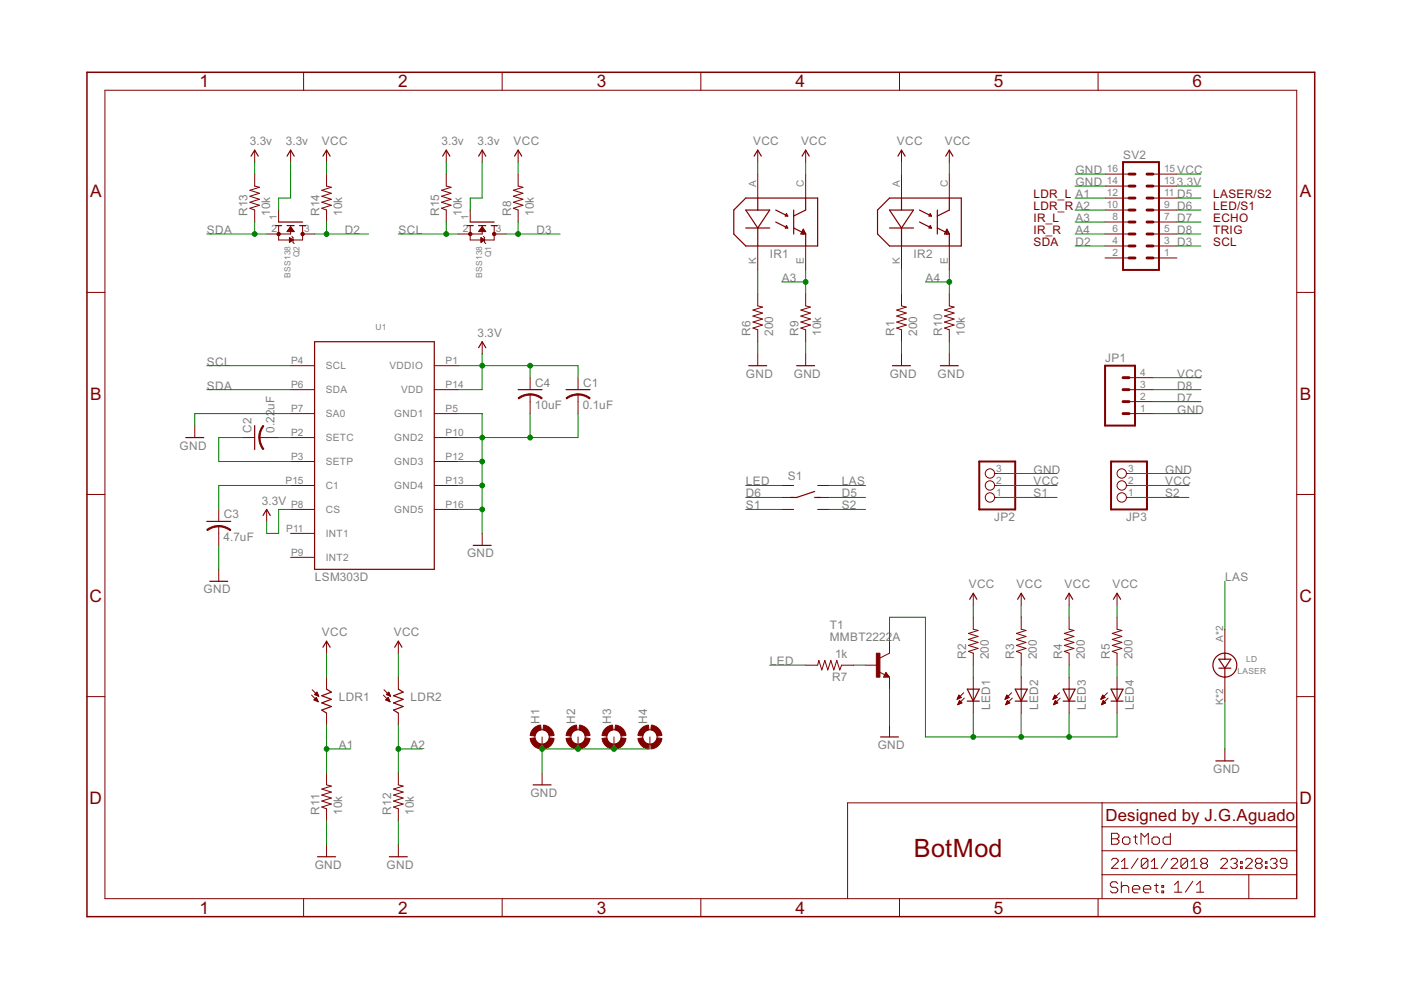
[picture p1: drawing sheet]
<svg xmlns="http://www.w3.org/2000/svg" width="297mm" height="210mm" viewBox="0 0 297 210" stroke-linecap="round" stroke-linejoin="round" font-family="sans-serif">
<g fill="none" stroke="#800000" stroke-width=".21">
<path d="M22.2 19.1h252.7v171.4h-252.7zM64.4 15.3v3.8M106.5 15.3v3.8M148.6 15.3v3.8M190.7 15.3v3.8M232.8 15.3v3.8M54 36.9v2.6l1 .2-2 .6 2 .7-2 .6 2 .6-2 .7 2 .6-2 .7 1 .3v2.6M54 31.8v2.6M61.6 31.8v2.6M69.2 31.8v2.6M69.2 36.9v2.6l1.1 .2-2.1 .6 2.1 .7-2.1 .6 2.1 .6-2.1 .7 2.1 .6-2.1 .7 1 .3v2.6M94.6 36.9v2.6l1 .2-2 .6 2 .7-2 .6 2 .6-2 .7 2 .6-2 .7 1 .3v2.6"/>
<path d="M94.6 31.8v2.6M102.2 31.8v2.6M109.9 36.9v2.6l1 .2-2.1 .6 2.1 .7-2.1 .6 2.1 .6-2.1 .7 2.1 .6-2.1 .7 1.1 .3v2.6M109.9 31.8v2.6M160.7 31.8v2.6M160.7 36.9v5.1M170.8 31.8v2.6M170.8 36.9v5.1M191.1 31.8v2.6M191.1 36.9v5.1M201.3 31.8v2.6M201.3 36.9v5.1"/>
<path d="M234.3 39.5h5.1M234.3 36.9h5.1M244.5 39.5h5M244.5 36.9h5M59.1 47.8v3.1h5.1v-3.1M59.1 44.5v2.6M60.9 49h1.4M61 48.9h1.2M61.1 48.8h1M61.2 48.7h.8M61.3 48.5h.6M61.4 51.3h.1"/>
<path d="M61.4 51.2h.3M61.4 51.1h.4M61.4 50.9h.6M61.4 50.8h.6M61.4 50.7h.4M61.4 50.6h.3M61.4 50.5h.1M61.4 48.4h.4M61.4 50.4l.7 .5-.7 .5zM61.4 48.3h.4M61.6 48.2h.1M61.6 47.8v1.8h-5.1"/>
<path d="M61.6 48.1l.8 1h-1.5zM61.9 50.1l.2 .3v1l.3 .2M64.2 49.6h2.5M99.7 44.5v2.6M99.7 47.8v3.1h5.1v-3.1M101.5 49h1.4M101.6 48.9h1.2M101.7 48.8h1.1M101.8 48.7h.9M101.9 48.5h.7M102 50.4l.7 .5-.7 .5zM102 51.3h.1"/>
<path d="M102 51.2h.3M102 51.1h.5M102 50.9h.7M102 50.8h.7M102 50.7h.5M102 50.6h.3M102 50.5h.1M102 48.4h.5M102.1 48.3h.3M102.2 48.2h.1M102.2 47.8v1.8h-5M102.2 48.1l.8 1h-1.5z"/>
<path d="M102.5 50.1l.2 .3v1l.3 .2M104.8 49.6h2.5M160.7 52.2v5M170.8 52.2v5M191.1 52.2v5M201.3 52.2v5M234.3 49.6h5.1M234.3 54.7h5.1M234.3 52.2h5.1M234.3 47.1h5.1M234.3 44.5h5.1M234.3 42h5.1"/>
<path d="M244.5 49.6h5M244.5 54.7h5M244.5 52.2h5M244.5 47.1h5M244.5 44.5h5M244.5 42h5M18.4 62h3.8M61.6 77.5h5.1M92.1 77.5h5.1M102.2 72.5v2.5M160.7 62.3v2.6l1 .2-2.1 .6 2.1 .7-2.1 .6 2.1 .6-2.1 .7 2.1 .6-2.1 .7 1.1 .3v2.6M160.7 75v2.5"/>
<path d="M170.8 62.3v2.6l1 .2-2 .6 2 .7-2 .6 2 .6-2 .7 2 .6-2 .7 1 .3v2.6M170.8 75v2.5M191.1 62.3v2.6l1.1 .2-2.1 .6 2.1 .7-2.1 .6 2.1 .6-2.1 .7 2.1 .6-2.1 .7 1 .3v2.6M191.1 75v2.5M201.3 62.3v2.6l1 .2-2 .6 2 .7-2 .6 2 .6-2 .7 2 .6-2 .7 1 .3v2.6M201.3 75v2.5M274.9 62h3.8M41.3 90.2v2.6M51.5 92.8h2.5M55 92.8h4.1M61.6 87.7h5.1M61.6 82.6h5.1"/>
<path d="M61.6 92.8h5.1M61.6 97.9h5.1M92.1 87.7h5.1M92.1 82.6h5.1M92.1 92.8h5.1M92.1 97.9h5.1M112.4 80.1v2.5M112.4 83.6v4.1M122.6 80.1v2.5M122.6 83.6v4.1M239.4 87.7h5.1M239.4 85.2h5.1"/>
<path d="M239.4 82.6h5.1M239.4 80.1h5.1M18.4 104.8h3.8M46.4 108v2.6M46.4 111.6v4M56.5 108v2.6M61.6 108h5.1M61.6 118.2h5.1M61.6 113.1h5.1M61.6 102.9h5.1M92.1 108h5.1M92.1 102.9h5.1"/>
<path d="M102.2 113.1v2.5M165.7 108h2.6M165.7 102.9h2.6M165.7 105.5h2.6M173.4 108h2.5M173.4 102.9h2.5M173.4 105.5h2.5M210.9 102.9h.5M210.9 105.5h.5M210.9 100.4h.5M238.8 102.9h.6M238.8 105.5h.6"/>
<path d="M238.8 100.4h.6M274.9 104.8h3.8M46.4 120.7v2.6M69.2 136v2.5M84.5 136v2.5M188.6 136v2.5l-2 1M206.4 125.8v2.5M206.4 130.9v2.5l1 .3-2.1 .6 2.1 .6-2.1 .7 2.1 .6-2.1 .6 2.1 .7-2.1 .6 1.1 .4v2.5M216.5 125.8v2.5M216.5 130.9v2.5l1 .3-2 .6 2 .6-2 .7 2 .6-2 .6 2 .7-2 .6 1 .4v2.5M226.7 125.8v2.5M226.7 130.9v2.5l1 .3-2 .6 2 .6-2 .7 2 .6-2 .6 2 .7-2 .6 1 .4v2.5"/>
<path d="M236.8 125.8v2.5M236.8 130.9v2.5l1 .3-2 .6 2 .6-2 .7 2 .6-2 .6 2 .7-2 .6 1 .4v2.5M259.7 133.4v5.1M18.4 147.7h3.8M66.1 147.4l1.4 1.4M66.2 146.2l1.4 1.4M66.6 148.4l.9 .4M66.6 148.4l.5-.5 .4 .9M66.6 148.4h.7M66.7 148.3h.5M66.7 147.3l.5-.6 .4 .9zM66.7 147.2h.7"/>
<path d="M66.8 148.2h.4M66.8 147.3h.6M66.9 148.5h.4M66.9 147.1h.4M66.9 148h.2M67 147h.3M67 147.9h.1M67.1 146.8h.1M67.1 147.4h.4M67.1 148.6h.3M67.4 147.6h.1M67.4 148.8h.1"/>
<path d="M69.2 143.6v2.5M69.2 151.2v2.5M81.3 147.4l1.4 1.4M81.4 146.2l1.4 1.4M81.8 148.4l.9 .4M81.8 148.4l.5-.5 .4 .9M81.8 148.4h.7M81.9 148.3h.6M81.9 147.3l.5-.6 .4 .9zM82 147.2h.6M82 148.2h.4M82.1 147.3h.6"/>
<path d="M82.1 148.5h.5M82.1 147.1h.5M82.1 148h.3M82.2 147h.3M82.3 147.9h.1M82.3 146.8h.2M82.4 147.4h.3M82.4 148.6h.2M82.6 147.6h.2M82.7 148.8h.1M84.5 143.6v2.5M84.5 151.2v2.5"/>
<path d="M114.9 156.3v2.5M122.6 156.3v2.5M130.2 156.3v2.5M137.8 156.3v2.5M170.8 141h2.6l.2-1 .6 2 .7-2 .6 2 .6-2 .7 2 .6-2 .7 2 .3-1h2.6M183.5 141h2.6M186.4 142.5l1.2 .6M187.8 142.6l.8 1h-1.3zM188.6 143.6v2.5M188.6 153.7v2.6M203 148.2h.2M203 148h.5"/>
<path d="M203.1 147.9h.7M203.1 149.4h.1M203.1 147.8h.6M203.1 149.2h.3M203.2 147.7h.4M203.2 149.1h.5M203.2 147.6h.3M203.2 149h.7M203.3 147.4h.1M203.3 148.9h.5M203.3 147.4l.5 .5-.9 .4zM203.3 148.8h.4"/>
<path d="M203.4 148.6h.2M203.4 148.5h.1M203.4 148.5l-.3 .9M203.4 148.5l.5 .5-.8 .4M204.3 146.9l-1.4 1.4M204.4 148l-1.3 1.4M206.4 143.6v7.6M213.1 148.2h.2M213.2 148h.4M213.2 147.9h.7M213.2 149.4h.1M213.3 147.8h.6"/>
<path d="M213.3 149.2h.3M213.3 147.7h.5M213.3 149.1h.6M213.4 147.6h.3M213.4 149h.7M213.4 147.4h.1M213.4 148.9h.6M213.5 147.4l-.4 .9M213.5 147.4l.5 .5-.9 .4M213.5 148.8h.3M213.6 148.6h.1M213.6 148.5h.1"/>
<path d="M213.6 148.5l-.4 .9M213.6 148.5l.5 .5-.9 .4M214.5 146.9l-1.4 1.4M214.6 148l-1.4 1.4M216.5 143.6v7.6M223.3 148.2h.2M223.4 148h.4M223.4 147.9h.7M223.4 149.4h.1M223.5 147.8h.5M223.5 149.2h.3M223.5 147.7h.4"/>
<path d="M223.5 149.1h.5M223.5 149h.7M223.6 147.6h.2M223.6 147.4h.1M223.6 148.9h.5M223.6 147.4l-.4 .9M223.6 147.4l.5 .5-.9 .4M223.6 148.8h.4M223.7 148.6h.2M223.8 148.5h.1M223.8 148.5l-.4 .9M223.8 148.5l.5 .5-.9 .4"/>
<path d="M224.6 146.9l-1.4 1.4M224.8 148l-1.4 1.4M226.7 143.6v7.6M233.4 148.2h.3M233.5 148h.4M233.6 147.9h.6M233.6 149.4h.1M233.6 147.8h.6M233.6 149.2h.3M233.7 147.7h.4M233.7 149.1h.5M233.7 149h.7"/>
<path d="M233.7 147.6h.3M233.8 147.4h.1M233.8 148.9h.5M233.8 147.4l.5 .5-.9 .4zM233.8 148.8h.4M233.9 148.6h.1M233.9 148.5h.1M233.9 148.5l-.4 .9M233.9 148.5l.5 .5-.9 .4M234.8 146.9l-1.4 1.4M234.9 148l-1.4 1.4M236.8 143.6v7.6"/>
<path d="M259.7 143.6v5.1M259.7 158.8v2.5M274.9 147.7h3.8M69.2 163.9v2.5l1.1 .3-2.1 .6 2.1 .6-2.1 .7 2.1 .6-2.1 .6 2.1 .7-2.1 .6 1 .4v2.5M69.2 179.1v2.6M84.5 163.9v2.5l1 .3-2.1 .6 2.1 .6-2.1 .7 2.1 .6-2.1 .6 2.1 .7-2.1 .6 1.1 .4v2.5M84.5 179.1v2.6M114.9 163.9v2.5M233.7 170.2v20.3M233.7 175.3h41.2M235.7 176.7h1.1l.4 .4v.4l-.4 .3 .4 .4v.4l-.4 .4h-1.1zM235.7 177.8h1.1"/>
<path d="M238 177.8l.4-.3h.8l.4 .3v.8l-.4 .4h-.8l-.4-.4zM240.3 177.5h.8M240.7 177.1v1.5l.4 .4M241.9 179v-2.3l.8 .8 .8-.8v2.3M244.2 177.8l.4-.3h.8l.4 .3v.8l-.4 .4h-.8l-.4-.4zM248.1 176.7v2.3h-1.1l-.4-.4v-.8l.4-.3h1.1M274.9 170.2h-95.2v20.3M64.4 190.5v3.9M106.5 190.5v3.9M148.6 190.5v3.9M190.7 190.5v3.9M232.8 190.5v3.9"/>
<path d="M233.7 185.5h41.2M233.7 180.4h41.2M235.6 182.4l.4-.4h.7l.4 .4v.3l-1.5 1.4h1.5M237 187.3l-.4-.3h-.8l-.4 .3v.4l.4 .4h.8l.4 .4v.4l-.4 .4h-.8l-.4-.4M237.7 187v2.3M237.7 188.1l.4-.4h.8l.4 .4v1.2M237.8 184.1h1.4M237.8 182.7l.7-.7v2.1M240.1 188.5h1.6v-.4l-.4-.4h-.8l-.4 .4v.8l.4 .4h.8M241.3 182l-1.4 2.1M242.4 188.5h1.6v-.4l-.4-.4h-.8l-.4 .4v.8l.4 .4h.8M243.4 182.4v1.3l-.4 .4h-.7l-.3-.4"/>
<path d="M243.4 182.4l-.4-.4h-.7l-.3 .4v1.3M243.4 182.4l-1.4 1.3M244.1 184.1h1.4M244.1 182.7l.7-.7v2.1M244.8 187.7h.8M245.2 187.3v1.6l.4 .4M246.3 187.7h.4v.4h-.4zM246.3 188.9h.4v.4h-.4zM247.6 182l-1.4 2.1M248.3 182.4l.3-.4h.7l.4 .4v.3l-1.4 1.4h1.4M249 187.6l.8-.8v2.4M249 189.2h1.6"/>
<path d="M251.8 182.4v1.3l-.4 .4h-.7l-.3-.4M251.8 182.4l-.4-.4h-.7l-.3 .4v1.3M251.8 182.4l-1.4 1.3M252.5 184.1h1.4M252.5 182.7l.7-.7v2.1M252.9 186.8l-1.6 2.4M253.7 189.2h1.5M253.7 187.6l.8-.8v2.4M255 183l-.4 .4v.3l.4 .4h.7l.3-.4v-.3l-.3-.4M255 183l-.4-.3v-.3l.4-.4h.7l.3 .4v.3l-.3 .3M255 183h.7M258.8 182.4l.4-.4h.7l.3 .4v.3l-1.4 1.4h1.4"/>
<path d="M260.9 182.4l.4-.4h.7l.3 .4v.3l-.3 .3M261.6 183h.4M262 183l.3 .4v.3l-.3 .4h-.7l-.4-.4M263 183.7h.4v.4h-.4zM263 182.7h.4v.3h-.4zM264.1 182.4l.3-.4h.7l.4 .4v.3l-1.4 1.4h1.4M264.8 185.5v5M266.5 183l-.3 .4v.3l.3 .4h.7l.4-.4v-.3l-.4-.4M266.5 183l-.3-.3v-.3l.3-.4h.7l.4 .4v.3l-.4 .3M266.5 183h.7M268.3 183.7h.3v.4h-.3zM268.3 182.7h.3v.3h-.3z"/>
<path d="M269.3 182.4l.4-.4h.7l.3 .4v.3l-.3 .3M270 183h.4M270.4 183l.3 .4v.3l-.3 .4h-.7l-.4-.4M272.8 183h-1l-.4-.3v-.3l.4-.4h.7l.3 .4v1.3l-.3 .4h-.7l-.4-.4"/>
<circle cx="209.9" cy="102.9" r=".99"/>
<circle cx="209.9" cy="100.4" r=".99"/>
<circle cx="209.9" cy="105.5" r=".99"/>
<circle cx="237.8" cy="102.9" r=".99"/>
<circle cx="237.8" cy="105.5" r=".99"/>
<circle cx="237.8" cy="100.4" r=".99"/>
<circle cx="114.9" cy="156.3" r="1.52"/>
<circle cx="122.6" cy="156.3" r="1.52"/>
<circle cx="130.2" cy="156.3" r="1.52"/>
<circle cx="137.8" cy="156.3" r="1.52"/>
</g>
<path d="M18.4 15.3h260.3v179.1h-260.3z" fill="none" stroke="#800000" stroke-width=".32"/>
<path d="M238.1 34.4h7.6v22.8h-7.6zM234.3 77.5h6.3v12.7h-6.3zM207.6 97.9h7.6v10.1h-7.6zM235.6 97.9h7.6v10.1h-7.6z" fill="none" stroke="#800000" stroke-width=".42"/>
<g fill="none" stroke="#800000" stroke-width=".61">
<path d="M239.4 36.9h1.2M239.4 39.5h1.2M243.2 36.9h1.3M243.2 39.5h1.3M239.4 49.6h1.2M239.4 52.2h1.2M239.4 54.7h1.2M239.4 44.5h1.2M239.4 47.1h1.2M239.4 42h1.2M243.2 49.6h1.3M243.2 52.2h1.3"/>
<path d="M243.2 54.7h1.3M243.2 44.5h1.3M243.2 47.1h1.3M243.2 42h1.3M238.1 82.6h1.3M238.1 85.2h1.3M238.1 87.7h1.3M238.1 80.1h1.3"/>
</g>
<g fill="none" stroke="#800000" stroke-width=".25">
<path d="M53.2 33.1l.8-1.3 .8 1.3M60.9 33.1l.7-1.3 .8 1.3M68.5 33.1l.7-1.3 .8 1.3M93.9 33.1l.7-1.3 .8 1.3M101.5 33.1l.7-1.3 .8 1.3M109.1 33.1l.8-1.3 .7 1.3M159.9 33.1l.8-1.3 .7 1.3M170.1 33.1l.7-1.3 .8 1.3M190.4 33.1l.7-1.3 .8 1.3M200.5 33.1l.8-1.3 .7 1.3M58.4 47.8h1.3M59.1 47.1h5.1"/>
<path d="M60.9 47.8h1.5M63.5 47.8h1.3M99.1 47.8h1.2M99.7 47.1h5.1M101.5 47.8h1.5M104.1 47.8h1.3M155.6 44.5l2.5-2.5h15.3v10.2h-15.3l-2.5-2.6zM158.1 44.5h5.1l-2.5 3.8zM158.1 48.3h5.1M160.7 42v2.5M160.7 48.3v3.9M164.5 44.5l2.5 1.3"/>
<path d="M164.5 47.1l2.5 1.2M166.8 47.8l.2 .5h-.5zM166.8 45.3l.2 .5h-.5zM168.3 44.5v5.1M168.3 48.3l2.5 1.3M170.3 48.6l.5 1h-1zM170.3 49.1v.5l-.2-.2 .2-.5 .5 .7M170.8 42v2.5l-2.5 1.3M170.8 49.6v2.6M186.1 44.5l2.5-2.5h15.2v10.2h-15.2l-2.5-2.6zM188.6 44.5h5.1l-2.6 3.8zM188.6 48.3h5.1"/>
<path d="M191.1 42v2.5M191.1 48.3v3.9M194.9 44.5l2.6 1.3M194.9 47.1l2.6 1.2M197.2 47.8l.3 .5h-.5zM197.2 45.3l.3 .5h-.5zM198.7 44.5v5.1M198.7 48.3l2.6 1.3M200.8 48.6l.5 1h-1zM200.8 49.1v.5l-.3-.2 .3-.5 .5 .7M201.3 42v2.5l-2.6 1.3M201.3 49.6v2.6"/>
<path d="M66.7 72.5h25.4v48.2h-25.4zM101.5 73.7l.7-1.2 .8 1.2M158.7 77.5h3.9M168.9 77.5h3.8M189.2 77.5h3.8M199.4 77.5h3.8M39.4 92.8h3.8M54 90.2v5.1M109.9 82.6h5M120 82.6h5.1M43.8 110.6h5.1M55.8 109.3l.7-1.3 .8 1.3"/>
<path d="M100.3 115.6h3.8M172.7 104.2l-3.8 1.3h-1.3M172.7 105.5h1.3M44.5 123.3h3.8M68.5 137.2l.7-1.2 .8 1.2M83.7 137.2l.8-1.2 .7 1.2M205.6 127.1l.8-1.3 .7 1.3M215.8 127.1l.7-1.3 .8 1.3M225.9 127.1l.8-1.3 .7 1.3M236.1 127.1l.7-1.3 .8 1.3M258.4 139.8h2.6l-1.3 1.9zM259.7 138.5a2.54 2.54 0 0 1 2.5 2.5 2.54 2.54 0 0 1-2.5 2.6"/>
<path d="M259.7 138.5a2.54 2.54 0 0 0-2.5 2.5 2.54 2.54 0 0 0 2.5 2.6M259.7 138.5v1.3M69.2 146.1l1.1 .6-2.1 .8 2.1 .8-2.1 .7 2.1 .8-2.1 .8 1 .6M84.5 146.1l1 .6-2.1 .8 2.1 .8-2.1 .7 2.1 .8-2.1 .8 1.1 .6M186.7 156.3h3.8M187.8 143.1l.2 .2h-.4l.2-.5 .5 .6h-.7M205.1 146.1h2.5l-1.2 2.6zM205.1 148.7h2.5M215.2 148.7h2.6M215.2 146.1h2.6l-1.3 2.6zM225.4 148.7h2.5M225.4 146.1h2.5l-1.2 2.6z"/>
<path d="M235.6 148.7h2.5M235.6 146.1h2.5l-1.3 2.6zM258.4 141.7h2.6M259.7 141.7v1.9M113 166.4h3.8M257.8 161.3h3.8M67.3 181.7h3.8M82.5 181.7h3.9"/>
</g>
<path d="M185.8 138.5h.8v5.1h-.8z" fill="#800000" stroke="#800000" stroke-width=".21"/>
<g fill="#800000" stroke="#800000" stroke-width=".21">
<path d="M122.6 83.5l1.3 .2 1.2 .7-.1 .2-1.4-.7-1-.1z" fill-rule="evenodd"/>
<path d="M120 84.4l1.2-.7 1.4-.2v.3l-1.5 .3-.9 .5z" fill-rule="evenodd"/>
<path d="M112.4 83.5l1.3 .2 1.3 .7-.2 .2-1.4-.7-1-.1z" fill-rule="evenodd"/>
<path d="M109.9 84.4l1.2-.7 1.3-.2v.3l-1.5 .3-.9 .5z" fill-rule="evenodd"/>
<path d="M55.8 90.2l.1 .2-.7 1.4-.1 1h-.2l.2-1.4z" fill-rule="evenodd"/>
<path d="M54.9 92.8h.2l.2 1 .6 1.4-.2 .1-.6-1.2z" fill-rule="evenodd"/>
<path d="M46.4 111.4l1.3 .3 1.2 .6-.1 .2-1.4-.7-1-.1z" fill-rule="evenodd"/>
<path d="M43.8 112.3l1.2-.6 1.4-.3v.3l-1 .1-1.4 .7z" fill-rule="evenodd"/>
<path d="M113 154.6l.6-.5 1-.4 .1 1-.8 .5-.5 .9-1-.2 .1-.6z" fill-rule="evenodd"/>
<path d="M112.4 156.6l1-.2 .5 1 .8 .4-.1 1a2.52 2.52 0 0 1-2.2-2.2z" fill-rule="evenodd"/>
<path d="M116.5 156.4l1 .2a2.48 2.48 0 0 1-2.2 2.2l-.2-1 .9-.4z" fill-rule="evenodd"/>
<path d="M115.3 153.7a2.53 2.53 0 0 1 2.2 2.2l-1 .2-.5-.9-.9-.5z" fill-rule="evenodd"/>
<path d="M120.6 154.6l.6-.5 1-.4 .2 1-.9 .5-.5 .9-1-.2 .2-.6z" fill-rule="evenodd"/>
<path d="M120 156.6l1-.2 .5 1 .9 .4-.2 1a2.52 2.52 0 0 1-2.2-2.2z" fill-rule="evenodd"/>
<path d="M124.1 156.4l1 .2a2.48 2.48 0 0 1-2.2 2.2l-.2-1 1-.4z" fill-rule="evenodd"/>
<path d="M122.9 153.7a2.53 2.53 0 0 1 2.2 2.2l-1 .2-.4-.9-1-.5z" fill-rule="evenodd"/>
<path d="M128.5 154.3l1.4-.6 .1 1-.9 .5-.4 .9-1.1-.2 .4-1z" fill-rule="evenodd"/>
<path d="M127.6 156.6l1.1-.2 .4 1 .9 .4-.1 1a2.52 2.52 0 0 1-2.3-2.2z" fill-rule="evenodd"/>
<path d="M131.7 156.4l1 .2a2.48 2.48 0 0 1-2.2 2.2l-.1-1 .9-.4z" fill-rule="evenodd"/>
<path d="M130.5 153.7a2.53 2.53 0 0 1 2.2 2.2l-1 .2-.4-.9-.9-.5z" fill-rule="evenodd"/>
<path d="M136.1 154.3l1.4-.6 .1 1-.9 .5-.4 .9-1-.2 .3-1z" fill-rule="evenodd"/>
<path d="M135.3 156.6l1-.2 .4 1 .9 .4-.1 1a2.52 2.52 0 0 1-2.2-2.2z" fill-rule="evenodd"/>
<path d="M139.3 156.4l1 .2a2.53 2.53 0 0 1-2.2 2.2l-.1-1 .9-.4z" fill-rule="evenodd"/>
<path d="M138.1 153.7a2.53 2.53 0 0 1 2.2 2.2l-1 .2-.4-.9-.9-.5z" fill-rule="evenodd"/>
<circle cx="99.7" cy="49.6" r=".36"/>
<circle cx="104.8" cy="49.6" r=".36"/>
<circle cx="59.1" cy="49.6" r=".36"/>
<circle cx="64.2" cy="49.6" r=".36"/>
</g>
<g fill="none" stroke="#008000" stroke-width=".21">
<path d="M54 34.4v2.5M61.6 34.4v7.6h-2.5v2.5M69.2 34.4v2.5M94.6 34.4v2.5M102.2 34.4v7.6h-2.5v2.5M109.9 34.4v2.5M160.7 34.4v2.5M170.8 34.4v2.5M191.1 34.4v2.5M201.3 34.4v2.5M227.9 39.5h6.4M227.9 36.9h6.4"/>
<path d="M249.5 39.5h5.1M249.5 36.9h5.1M43.8 49.6h12.7M54 47.1v2.5M66.7 49.6h11.4M69.2 47.1v2.5M84.5 49.6h12.7M94.6 47.1v2.5M107.3 49.6h11.4M109.9 47.1v2.5M160.7 57.2v5.1M165.7 59.8h5.1"/>
<path d="M170.8 57.2v5.1M191.1 57.2v5.1M196.2 59.8h5.1M201.3 57.2v5.1M227.9 49.6h6.4M227.9 52.2h6.4M227.9 42h6.4M227.9 44.5h6.4M227.9 47.1h6.4M249.5 49.6h5.1M249.5 52.2h5.1M249.5 42h5.1"/>
<path d="M249.5 44.5h5.1M249.5 47.1h5.1M43.8 77.5h17.8M97.2 77.5h25.4v2.6M102.2 75v7.6h-5M112.4 77.5v2.6M160.7 72.5v2.5M170.8 72.5v2.5M191.1 72.5v2.5M201.3 72.5v2.5M43.8 82.6h17.8M51.5 92.8h-5.1v5.1h15.2"/>
<path d="M59.1 92.8h2.5M61.6 87.7h-20.3v2.5M97.2 87.7h5v25.4M97.2 97.9h5M112.4 87.7v5.1M122.6 87.7v5.1h-25.4M244.5 87.7h10.1M244.5 80.1h10.1M244.5 82.6h10.1M244.5 85.2h10.1M46.4 115.6v5.1M61.6 108h-2.5v5.1h-2.6v-2.5"/>
<path d="M61.6 102.9h-15.2v5.1M97.2 108h5M97.2 102.9h5M158.1 108h7.6M158.1 102.9h7.6M158.1 105.5h7.6M175.9 108h7.6M175.9 102.9h7.6M175.9 105.5h7.6M211.4 102.9h12.7M211.4 100.4h12.7M211.4 105.5h12.7"/>
<path d="M239.4 102.9h12.7M239.4 100.4h12.7M239.4 105.5h12.7M69.2 138.5v5.1M84.5 138.5v5.1M188.6 136v-5.1h7.6v25.4h40.6v-5.1M206.4 128.3v2.6M216.5 128.3v2.6M226.7 128.3v2.6M236.8 128.3v2.6M259.7 123.3v10.1M69.2 153.7v10.2"/>
<path d="M69.2 158.8h5.1M84.5 153.7v10.2M84.5 158.8h5M137.8 158.8h-22.9v5.1M163.2 141h7.6M181 141h2.5M188.6 146.1v7.6M206.4 141v2.6M206.4 151.2v5.1M216.5 141v2.6M216.5 151.2v5.1M226.7 141v2.6"/>
<path d="M226.7 151.2v5.1M236.8 141v2.6M259.7 148.7v10.1M69.2 174v5.1M84.5 174v5.1"/>
</g>
<g fill="#008000" stroke="#008000" stroke-width=".21">
<circle cx="102.2" cy="108" r=".51"/>
<circle cx="102.2" cy="102.9" r=".51"/>
<circle cx="102.2" cy="97.9" r=".51"/>
<circle cx="102.2" cy="92.8" r=".51"/>
<circle cx="112.4" cy="92.8" r=".51"/>
<circle cx="114.9" cy="158.8" r=".51"/>
<circle cx="122.6" cy="158.8" r=".51"/>
<circle cx="130.2" cy="158.8" r=".51"/>
<circle cx="69.2" cy="49.6" r=".51"/>
<circle cx="69.2" cy="158.8" r=".51"/>
<circle cx="84.5" cy="158.8" r=".51"/>
<circle cx="170.8" cy="59.8" r=".51"/>
<circle cx="109.9" cy="49.6" r=".51"/>
<circle cx="201.3" cy="59.8" r=".51"/>
<circle cx="206.4" cy="156.3" r=".51"/>
<circle cx="216.5" cy="156.3" r=".51"/>
<circle cx="226.7" cy="156.3" r=".51"/>
<circle cx="102.2" cy="77.5" r=".51"/>
<circle cx="112.4" cy="77.5" r=".51"/>
<circle cx="54" cy="49.6" r=".51"/>
<circle cx="94.6" cy="49.6" r=".51"/>
</g>
<text font-size="6" fill="#800000" x="193.8" y="181.7">BotMod</text>
<g font-size="4.1" fill="#800000">
<text x="42.3" y="18.5">1</text>
<text x="84.4" y="18.5">2</text>
<text x="126.5" y="18.5">3</text>
<text x="168.6" y="18.5">4</text>
<text x="210.7" y="18.5">5</text>
<text x="252.9" y="18.5">6</text>
<text x="19.1" y="41.9">A</text>
<text x="275.6" y="41.9">A</text>
<text x="19.1" y="84.7">B</text>
<text x="275.6" y="84.7">B</text>
<text x="19" y="127.6">C</text>
<text x="275.5" y="127.6">C</text>
<text x="19" y="170.4">D</text>
<text x="275.5" y="170.4">D</text>
<text x="42.3" y="193.7">1</text>
<text x="84.4" y="193.7">2</text>
<text x="126.5" y="193.7">3</text>
<text x="168.6" y="193.7">4</text>
<text x="210.7" y="193.7">5</text>
<text x="252.9" y="193.7">6</text>
</g>
<text font-size="4" fill="#800000" x="234.4" y="174">Designed by J.G.Aguado</text>
<g font-size="2.8" fill="#808080">
<text x="53" y="30.8">3.3v</text>
<text x="60.6" y="30.8">3.3v</text>
<text x="68.3" y="30.8">VCC</text>
<text x="93.6" y="30.8">3.3v</text>
<text x="101.2" y="30.8">3.3v</text>
<text x="108.9" y="30.8">VCC</text>
<text x="159.7" y="30.8">VCC</text>
<text x="169.8" y="30.8">VCC</text>
<text x="190.2" y="30.8">VCC</text>
<text x="200.3" y="30.8">VCC</text>
<text x="238.2" y="33.6">SV2</text>
<text x="228" y="39.5">GND</text>
<text x="228" y="36.9">GND</text>
<text x="249.5" y="39.5">3.3V</text>
<text x="249.6" y="36.9">VCC</text>
<text x="249.6" y="42">D5</text>
<text x="52.5" y="45.8" transform="rotate(-90 52.5 45.8)">R13</text>
<text x="57.3" y="45.8" transform="rotate(-90 57.3 45.8)">10k</text>
<text x="67.7" y="45.8" transform="rotate(-90 67.7 45.8)">R14</text>
<text x="72.5" y="45.8" transform="rotate(-90 72.5 45.8)">10k</text>
<text x="93.1" y="45.8" transform="rotate(-90 93.1 45.8)">R15</text>
<text x="97.9" y="45.8" transform="rotate(-90 97.9 45.8)">10k</text>
<text x="108.4" y="45.8" transform="rotate(-90 108.4 45.8)">R8</text>
<text x="113.2" y="45.8" transform="rotate(-90 113.2 45.8)">10k</text>
<text x="228" y="47.1">A3</text>
<text x="249.6" y="44.5">D6</text>
<text x="249.6" y="47.1">D7</text>
<text x="43.9" y="49.6">SDA</text>
<text x="73.1" y="49.6">D2</text>
<text x="84.5" y="49.6">SCL</text>
<text x="113.7" y="49.6">D3</text>
<text x="228" y="52.1">D2</text>
<text x="228" y="49.6">A4</text>
<text x="249.6" y="52.1">D3</text>
<text x="249.6" y="49.6">D8</text>
<text x="163.2" y="54.7">IR1</text>
<text x="165.8" y="59.8">A3</text>
<text x="193.7" y="54.7">IR2</text>
<text x="196.2" y="59.8">A4</text>
<text x="101.2" y="71.4">3.3V</text>
<text x="159.2" y="71.2" transform="rotate(-90 159.2 71.2)">R6</text>
<text x="164" y="71.2" transform="rotate(-90 164 71.2)">200</text>
<text x="169.3" y="71.2" transform="rotate(-90 169.3 71.2)">R9</text>
<text x="174.1" y="71.2" transform="rotate(-90 174.1 71.2)">10k</text>
<text x="189.6" y="71.2" transform="rotate(-90 189.6 71.2)">R1</text>
<text x="194.4" y="71.2" transform="rotate(-90 194.4 71.2)">200</text>
<text x="199.8" y="71.2" transform="rotate(-90 199.8 71.2)">R10</text>
<text x="204.6" y="71.2" transform="rotate(-90 204.6 71.2)">10k</text>
<text x="43.9" y="77.5">SCL</text>
<text x="234.3" y="76.8">JP1</text>
<text x="43.9" y="82.6">SDA</text>
<text x="113.5" y="82">C4</text>
<text x="123.6" y="82">C1</text>
<text x="158.2" y="80.1">GND</text>
<text x="168.3" y="80.1">GND</text>
<text x="188.6" y="80.1">GND</text>
<text x="198.8" y="80.1">GND</text>
<text x="249.6" y="80.1">VCC</text>
<text x="249.6" y="82.6">D8</text>
<text x="58.2" y="86.9" transform="rotate(-90 58.2 86.9)">uF</text>
<text x="113.4" y="86.8">10uF</text>
<text x="123.6" y="86.8">0.1uF</text>
<text x="249.6" y="87.7">GND</text>
<text x="249.6" y="85.2">D7</text>
<text x="38.1" y="95.3">GND</text>
<text x="53.4" y="91.7" transform="rotate(-90 53.4 91.7)">C2</text>
<text x="58.2" y="91.8" transform="rotate(-90 58.2 91.8)">0.22</text>
<text x="167" y="101.7">S1</text>
<text x="219.1" y="100.4">GND</text>
<text x="247" y="100.4">GND</text>
<text x="55.5" y="107">3.3V</text>
<text x="158.2" y="105.5">D6</text>
<text x="158.2" y="102.9">LED</text>
<text x="178.5" y="105.5">D5</text>
<text x="178.5" y="102.9">LAS</text>
<text x="219.1" y="102.9">VCC</text>
<text x="219.1" y="105.5">S1</text>
<text x="247" y="102.9">VCC</text>
<text x="247" y="105.5">S2</text>
<text x="47.4" y="109.9">C3</text>
<text x="158.2" y="108">S1</text>
<text x="178.5" y="108">S2</text>
<text x="210.8" y="110.4">JP2</text>
<text x="238.7" y="110.4">JP3</text>
<text x="47.4" y="114.7">4.7uF</text>
<text x="99" y="118.2">GND</text>
<text x="43.2" y="125.8">GND</text>
<text x="66.7" y="123.3">LSM303D</text>
<text x="205.4" y="124.8">VCC</text>
<text x="215.5" y="124.8">VCC</text>
<text x="225.7" y="124.8">VCC</text>
<text x="235.9" y="124.8">VCC</text>
<text x="259.7" y="123.3">LAS</text>
<text x="68.3" y="134.9">VCC</text>
<text x="83.5" y="134.9">VCC</text>
<text x="175.9" y="135.9">MMBT2222</text>
<text x="175.9" y="133.4">T1</text>
<text x="189.2" y="135.9">A</text>
<text x="163.2" y="141">LED</text>
<text x="177.1" y="139.5">1k</text>
<text x="204.9" y="139.7" transform="rotate(-90 204.9 139.7)">R2</text>
<text x="209.7" y="139.8" transform="rotate(-90 209.7 139.8)">200</text>
<text x="215" y="139.7" transform="rotate(-90 215 139.7)">R3</text>
<text x="219.8" y="139.8" transform="rotate(-90 219.8 139.8)">200</text>
<text x="225.2" y="139.7" transform="rotate(-90 225.2 139.7)">R4</text>
<text x="230" y="139.8" transform="rotate(-90 230 139.8)">200</text>
<text x="235.3" y="139.7" transform="rotate(-90 235.3 139.7)">R5</text>
<text x="240.1" y="139.8" transform="rotate(-90 240.1 139.8)">200</text>
<text x="71.8" y="148.6">LDR1</text>
<text x="87" y="148.6">LDR2</text>
<text x="176.5" y="144.3">R7</text>
<text x="114.4" y="153.4" transform="rotate(-90 114.4 153.4)">H1</text>
<text x="122" y="153.4" transform="rotate(-90 122 153.4)">H2</text>
<text x="129.6" y="153.4" transform="rotate(-90 129.6 153.4)">H3</text>
<text x="137.2" y="153.4" transform="rotate(-90 137.2 153.4)">H4</text>
<text x="209.9" y="150.6" transform="rotate(-90 209.9 150.6)">LED1</text>
<text x="220.1" y="150.6" transform="rotate(-90 220.1 150.6)">LED2</text>
<text x="230.2" y="150.6" transform="rotate(-90 230.2 150.6)">LED3</text>
<text x="240.4" y="150.6" transform="rotate(-90 240.4 150.6)">LED4</text>
<text x="71.8" y="158.8">A1</text>
<text x="87" y="158.8">A2</text>
<text x="186.1" y="158.8">GND</text>
<text x="257.2" y="163.9">GND</text>
<text x="67.7" y="172.7" transform="rotate(-90 67.7 172.7)">R11</text>
<text x="72.5" y="172.8" transform="rotate(-90 72.5 172.8)">10k</text>
<text x="83" y="172.7" transform="rotate(-90 83 172.7)">R12</text>
<text x="87.8" y="172.8" transform="rotate(-90 87.8 172.8)">10k</text>
<text x="112.4" y="169">GND</text>
<text x="66.7" y="184.2">GND</text>
<text x="82" y="184.2">GND</text>
</g>
<g font-size="2.8" fill="#800000">
<text x="219.1" y="42">LDR_L A1</text>
<text x="257.2" y="42">LASER/S2</text>
<text x="219.1" y="44.5">LDR_RA2</text>
<text x="219.1" y="47.1">IR_L</text>
<text x="257.2" y="47.1">ECHO</text>
<text x="257.2" y="44.5">LED/S1</text>
<text x="219.1" y="52.1">SDA</text>
<text x="219.1" y="49.6">IR_R</text>
<text x="257.2" y="52.1">SCL</text>
<text x="257.2" y="49.6">TRIG</text>
</g>
<g font-size="2.4" fill="#808080">
<text x="160.3" y="39.6" transform="rotate(-90 160.3 39.6)">A</text>
<text x="170.5" y="39.6" transform="rotate(-90 170.5 39.6)">C</text>
<text x="190.8" y="39.6" transform="rotate(-90 190.8 39.6)">A</text>
<text x="200.9" y="39.6" transform="rotate(-90 200.9 39.6)">C</text>
<text x="234.7" y="41.6">12</text>
<text x="234.7" y="39.1">14</text>
<text x="234.7" y="36.6">16</text>
<text x="246.8" y="41.6">11</text>
<text x="246.8" y="39.1">13</text>
<text x="246.8" y="36.6">15</text>
<text x="58.7" y="46.7" transform="rotate(-90 58.7 46.7)">1</text>
<text x="99.3" y="46.7" transform="rotate(-90 99.3 46.7)">1</text>
<text x="234.7" y="44.2">10</text>
<text x="235.9" y="46.7">8</text>
<text x="246.8" y="46.7">7</text>
<text x="246.8" y="44.2">9</text>
<text x="57.5" y="49.3">2</text>
<text x="64.5" y="49.3">3</text>
<text x="98.2" y="49.3">2</text>
<text x="105.1" y="49.3">3</text>
<text x="235.9" y="51.8">4</text>
<text x="235.9" y="49.3">6</text>
<text x="246.8" y="51.8">3</text>
<text x="246.8" y="49.3">5</text>
<text x="160.3" y="56" transform="rotate(-90 160.3 56)">K</text>
<text x="170.5" y="56" transform="rotate(-90 170.5 56)">E</text>
<text x="190.8" y="56" transform="rotate(-90 190.8 56)">K</text>
<text x="200.9" y="56" transform="rotate(-90 200.9 56)">E</text>
<text x="235.9" y="54.3">2</text>
<text x="246.8" y="54.3">1</text>
<text x="61.7" y="77.2">P4</text>
<text x="94.5" y="77.2">P1</text>
<text x="61.7" y="82.3">P6</text>
<text x="69.1" y="78.3">SCL</text>
<text x="69.1" y="83.4">SDA</text>
<text x="82.6" y="78.3">VDDIO</text>
<text x="85" y="83.4">VDD</text>
<text x="94.5" y="82.3">P14</text>
<text x="241.7" y="82.3">3</text>
<text x="241.7" y="79.7">4</text>
<text x="61.7" y="87.3">P7</text>
<text x="69.1" y="88.5">SA0</text>
<text x="83.6" y="88.5">GND1</text>
<text x="94.5" y="87.3">P5</text>
<text x="241.7" y="87.3">1</text>
<text x="241.7" y="84.8">2</text>
<text x="61.7" y="92.4">P2</text>
<text x="69.1" y="93.5">SETC</text>
<text x="83.6" y="93.5">GND2</text>
<text x="94.5" y="92.4">P10</text>
<text x="61.7" y="97.5">P3</text>
<text x="69.1" y="98.6">SETP</text>
<text x="83.6" y="98.6">GND3</text>
<text x="94.5" y="97.5">P12</text>
<text x="211.2" y="100">3</text>
<text x="239.2" y="100">3</text>
<text x="60.5" y="102.6">P15</text>
<text x="61.7" y="107.7">P8</text>
<text x="69.1" y="103.7">C1</text>
<text x="83.6" y="103.7">GND4</text>
<text x="94.5" y="107.7">P16</text>
<text x="94.5" y="102.6">P13</text>
<text x="211.2" y="105.1">1</text>
<text x="211.2" y="102.6">2</text>
<text x="239.2" y="105.1">1</text>
<text x="239.2" y="102.6">2</text>
<text x="60.7" y="112.7">P11</text>
<text x="69.1" y="108.8">CS</text>
<text x="69.1" y="113.9">INT1</text>
<text x="83.6" y="108.8">GND5</text>
<text x="61.7" y="117.8">P9</text>
<text x="69.1" y="118.9">INT2</text>
<text x="259.3" y="136.1" transform="rotate(-90 259.3 136.1)">A*2</text>
<text x="259.3" y="149.4" transform="rotate(-90 259.3 149.4)">K*2</text>
</g>
<g font-size="2" fill="#808080">
<text x="61.6" y="58.8" transform="rotate(-90 61.6 58.8)">BSS138</text>
<text x="63.5" y="54.6" transform="rotate(-90 63.5 54.6)">Q2</text>
<text x="102.2" y="58.8" transform="rotate(-90 102.2 58.8)">BSS138</text>
<text x="104.1" y="54.6" transform="rotate(-90 104.1 54.6)">Q1</text>
<text x="79.6" y="69.9">U1</text>
<text x="262.4" y="142.9">LASER</text>
<text x="264.2" y="140.4">LD</text>
</g>
</svg>
